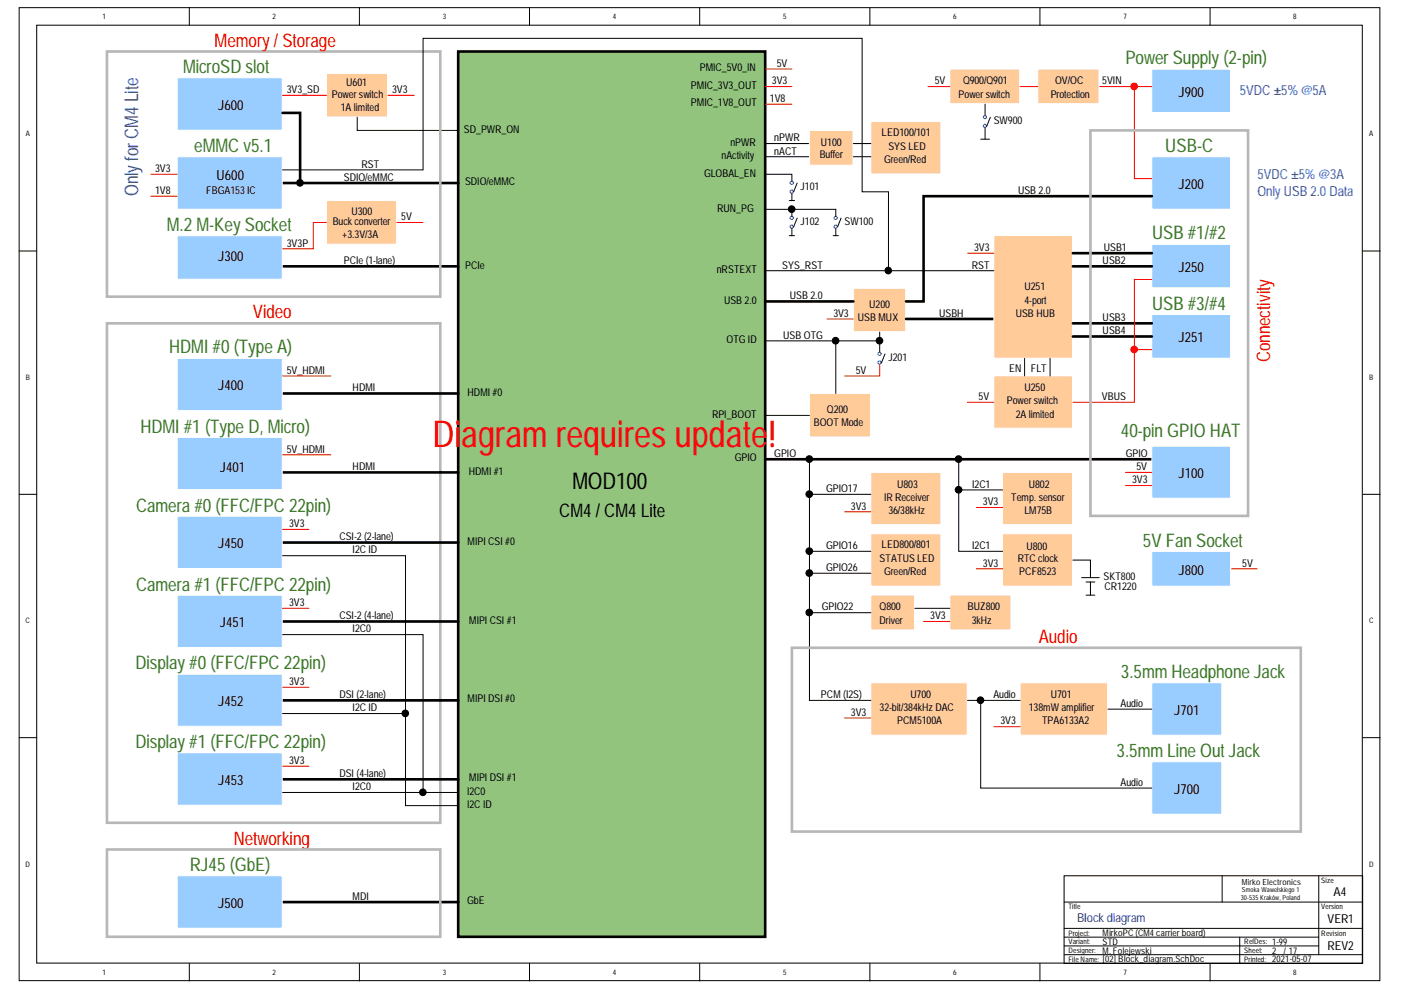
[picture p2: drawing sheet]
<svg xmlns="http://www.w3.org/2000/svg" width="297mm" height="210mm" viewBox="0 0 297 210" stroke-linecap="round" stroke-linejoin="round" font-family="sans-serif">
<g fill="#fff" stroke="#000" stroke-width=".21">
<path d="M4.1 1.6h288.5v206.3h-288.5z"/>
<path d="M7.8 5.3h281v198.9h-281z"/>
</g>
<g fill="none" stroke="#000" stroke-width=".21">
<path d="M40.1 1.6v3.7M76.2 1.6v3.7M112.3 1.6v3.7M148.3 1.6v3.7M184.4 1.6v3.7M220.5 1.6v3.7M256.6 1.6v3.7M4.1 53.2h3.7M288.9 53.2h3.7M4.1 104.8h3.7M288.9 104.8h3.7M4.1 156.4h3.7"/>
<path d="M288.9 156.4h3.7M225.6 185.7h63.3v18.6h-63.3zM225.6 191.3h63.3M225.6 198.7h54M225.6 196.8h63.3M259.1 185.7v5.6M262.8 198.7v5.6M279.6 185.7v16.7M40.1 204.3v3.7M76.2 204.3v3.7M112.3 204.3v3.7M148.3 204.3v3.7"/>
<path d="M184.4 204.3v3.7M220.5 204.3v3.7M225.6 200.6h54M225.6 202.4h63.3M256.6 204.3v3.7"/>
</g>
<path d="M22.7 68.6h70.7v105.9h-70.7z" fill="none" stroke="#b7b7b7" stroke-width=".56"/>
<path d="M97.1 10.9h65.1v187.7h-65.1z" fill="#93c47d" stroke="#000" stroke-width=".56"/>
<path d="M59.9 191.3h37.2" fill="none" stroke="#000" stroke-width=".56"/>
<path d="M37.6 185.7h22.2v11.1h-22.2z" fill="#9cf" stroke="#fff" stroke-width=".21"/>
<path d="M59.9 83.4h37.2" fill="none" stroke="#000" stroke-width=".56"/>
<path d="M37.6 76h22.2v11.1h-22.2z" fill="#9cf" stroke="#fff" stroke-width=".21"/>
<path d="M59.9 100.2h37.2" fill="none" stroke="#000" stroke-width=".56"/>
<path d="M37.6 92.7h22.2v11.1h-22.2z" fill="#9cf" stroke="#fff" stroke-width=".21"/>
<path d="M59.9 115h37.2" fill="none" stroke="#000" stroke-width=".56"/>
<path d="M37.6 109.5h22.2v11h-22.2z" fill="#9cf" stroke="#fff" stroke-width=".21"/>
<path d="M59.9 131.8h37.2" fill="none" stroke="#000" stroke-width=".56"/>
<path d="M37.6 126.2h22.2v11.1h-22.2z" fill="#9cf" stroke="#fff" stroke-width=".21"/>
<path d="M59.9 148.5h37.2" fill="none" stroke="#000" stroke-width=".56"/>
<path d="M37.6 142.9h22.2v11.1h-22.2z" fill="#9cf" stroke="#fff" stroke-width=".21"/>
<path d="M59.9 165.2h37.2" fill="none" stroke="#000" stroke-width=".56"/>
<path d="M37.6 159.7h22.2v11h-22.2z" fill="#9cf" stroke="#fff" stroke-width=".21"/>
<path d="M59.9 117.8h26.1v53h11.1M59.9 134.6h29.8v33.4h7.4M59.9 151.3h26.1M59.9 168h29.8" fill="none" stroke="#000" stroke-width=".21"/>
<g fill="#000" stroke="#000" stroke-width=".21">
<circle cx="85.9" cy="151.3" r=".7"/>
<circle cx="89.7" cy="168" r=".7"/>
</g>
<path d="M162.3 18.4h5.6M59.9 112.2h5.6M59.9 129h5.6M59.9 145.7h5.6M59.9 162.4h5.6" fill="none" stroke="#f00" stroke-width=".21"/>
<path d="M59.9 56.5h37.2" fill="none" stroke="#000" stroke-width=".56"/>
<path d="M37.6 50h22.2v9.2h-22.2z" fill="#9cf" stroke="#fff" stroke-width=".21"/>
<path d="M69.2 42.5h14.8v9.2h-14.8z" fill="#fc9" stroke="#fff" stroke-width=".21"/>
<path d="M69.2 47.2h-2.8v5.6h-6.5" fill="none" stroke="#f00" stroke-width=".21"/>
<path d="M244.2 14.6h16.7v9.3h-16.7z" fill="#9cf" stroke="#fff" stroke-width=".21"/>
<path d="M201.4 14.6h14.8v7.4h-14.8z" fill="#fc9" stroke="#fff" stroke-width=".21"/>
<path d="M233.1 18.4h11.1" fill="none" stroke="#f00" stroke-width=".21"/>
<path d="M220 14.6h13v7.4h-13z" fill="#fc9" stroke="#fff" stroke-width=".21"/>
<path d="M207.9 29.5h1.9M208.9 22.1v2.4M208.9 27.1v2.4M210 24.9l-.8 1.8" fill="none" stroke="#000" stroke-width=".21"/>
<g fill="none" stroke="#00f" stroke-width=".21">
<circle cx="208.8" cy="24.8" r=".33"/>
<circle cx="208.8" cy="26.7" r=".33"/>
</g>
<path d="M162.3 14.6h5.6M196.8 18.4h4.6M84.1 47.2h5.6" fill="none" stroke="#f00" stroke-width=".21"/>
<path d="M244.2 33.2h16.7v11.1h-16.7z" fill="#9cf" stroke="#fff" stroke-width=".21"/>
<path d="M240.5 18.4v19.5h3.7" fill="none" stroke="#f00" stroke-width=".21"/>
<circle cx="240.5" cy="18.3" r=".71" fill="#f00" stroke="#f00" stroke-width=".21"/>
<path d="M180.9 61.1h11.1v9.2h-11.1z" fill="#fc9" stroke="#fff" stroke-width=".21"/>
<path d="M162.3 63.9h18.6M192.1 67.6h18.6" fill="none" stroke="#000" stroke-width=".56"/>
<path d="M210.7 50h16.7v25.9h-16.7z" fill="#fc9" stroke="#fff" stroke-width=".21"/>
<path d="M244.2 41.6h-48.4v22.3h-3.7" fill="none" stroke="#000" stroke-width=".56"/>
<path d="M205.1 53.7h5.6M175.3 67.6h5.6" fill="none" stroke="#f00" stroke-width=".21"/>
<path d="M210.7 79.7h16.7v11.1h-16.7z" fill="#fc9" stroke="#fff" stroke-width=".21"/>
<g fill="#9cf" stroke="#fff" stroke-width=".21">
<path d="M244.2 51.8h16.7v9.2h-16.7z"/>
<path d="M244.2 66.7h16.7v9.2h-16.7z"/>
</g>
<path d="M244.2 59.3h-3.7v26h-13M186.5 77.3v2.4h-7.4M240.5 74.1h3.7M205.1 85.3h5.6" fill="none" stroke="#f00" stroke-width=".21"/>
<path d="M227.5 53.7h16.7M227.5 56.5h16.7M227.5 68.6h16.7M227.5 71.3h16.7" fill="none" stroke="#000" stroke-width=".56"/>
<circle cx="240.5" cy="74.1" r=".71" fill="#f00" stroke="#f00" stroke-width=".21"/>
<path d="M162.3 72.3h24.2M186.5 70.4v4.3M187.6 75.1l-.7 1.8" fill="none" stroke="#000" stroke-width=".21"/>
<g fill="none" stroke="#00f" stroke-width=".21">
<circle cx="186.5" cy="75" r=".33"/>
<circle cx="186.5" cy="76.9" r=".33"/>
</g>
<circle cx="186.5" cy="72.2" r=".7" fill="#000" stroke="#000" stroke-width=".21"/>
<path d="M171.6 83.4h13v9.2h-13z" fill="#fc9" stroke="#fff" stroke-width=".21"/>
<path d="M177.2 72.3v11.1M162.3 88.1h9.3" fill="none" stroke="#000" stroke-width=".21"/>
<circle cx="177.2" cy="72.2" r=".7" fill="#000" stroke="#000" stroke-width=".21"/>
<path d="M261 120.6h5.6" fill="none" stroke="#f00" stroke-width=".21"/>
<path d="M244.2 116.9h16.7v7.4h-16.7z" fill="#9cf" stroke="#fff" stroke-width=".21"/>
<path d="M162.3 97.4h81.9" fill="none" stroke="#000" stroke-width=".56"/>
<path d="M244.2 94.6h16.7v11.1h-16.7z" fill="#9cf" stroke="#fff" stroke-width=".21"/>
<path d="M238.6 100.2h5.6M238.6 102.9h5.6" fill="none" stroke="#f00" stroke-width=".21"/>
<path d="M184.7 126.2h9.2v7.4h-9.2z" fill="#fc9" stroke="#fff" stroke-width=".21"/>
<path d="M171.6 121.5v8.4h13.1" fill="none" stroke="#000" stroke-width=".21"/>
<path d="M201.4 126.2h12.9v7.4h-12.9z" fill="#fc9" stroke="#fff" stroke-width=".21"/>
<path d="M194 129h7.4" fill="none" stroke="#000" stroke-width=".21"/>
<path d="M195.8 131.8h5.6" fill="none" stroke="#f00" stroke-width=".21"/>
<path d="M212.6 100.2h14.8v11h-14.8z" fill="#fc9" stroke="#fff" stroke-width=".21"/>
<path d="M203.3 97.4v6.5h9.3" fill="none" stroke="#000" stroke-width=".21"/>
<path d="M212.6 113.2h14.8v11.1h-14.8z" fill="#fc9" stroke="#fff" stroke-width=".21"/>
<path d="M203.3 103.9v13h9.3M227.5 118.8h3.7v3.7M229.3 122.5h3.8M230.3 123.4h1.8M230.3 126.2h1.8M231.2 123.4v2.8" fill="none" stroke="#000" stroke-width=".21"/>
<g fill="#000" stroke="#000" stroke-width=".21">
<circle cx="171.6" cy="97.3" r=".71"/>
<circle cx="171.6" cy="104.8" r=".71"/>
<circle cx="171.6" cy="116.9" r=".71"/>
</g>
<path d="M207 107.6h5.6M207 120.6h5.6" fill="none" stroke="#f00" stroke-width=".21"/>
<path d="M184.7 100.2h14.8v11h-14.8z" fill="#fc9" stroke="#fff" stroke-width=".21"/>
<path d="M171.6 97.4v7.4h13.1" fill="none" stroke="#000" stroke-width=".21"/>
<circle cx="171.6" cy="121.5" r=".71" fill="#000" stroke="#000" stroke-width=".21"/>
<path d="M184.7 113.2h14.8v11.1h-14.8z" fill="#fc9" stroke="#fff" stroke-width=".21"/>
<path d="M171.6 104.8v16.7h13.1" fill="none" stroke="#000" stroke-width=".21"/>
<path d="M184.7 144.8h20.3v11.1h-20.3z" fill="#fc9" stroke="#fff" stroke-width=".21"/>
<path d="M171.6 129.9v18.6h13.1" fill="none" stroke="#000" stroke-width=".21"/>
<path d="M179.1 108.5h5.6M179.1 152.2h5.6" fill="none" stroke="#f00" stroke-width=".21"/>
<path d="M216.3 144.8h18.5v11.1h-18.5z" fill="#fc9" stroke="#fff" stroke-width=".21"/>
<g fill="#9cf" stroke="#fff" stroke-width=".21">
<path d="M244.2 144.8h14.8v11.1h-14.8z"/>
<path d="M244.2 161.5h14.8v11.1h-14.8z"/>
</g>
<path d="M210.7 154.1h5.6" fill="none" stroke="#f00" stroke-width=".21"/>
<path d="M205.1 148.5h11.2M207.9 148.5v18.6h36.3M234.9 150.4h9.3" fill="none" stroke="#000" stroke-width=".21"/>
<circle cx="207.9" cy="148.5" r=".7" fill="#000" stroke="#000" stroke-width=".21"/>
<path d="M59.9 38.8h37.2" fill="none" stroke="#000" stroke-width=".56"/>
<path d="M37.6 16.5h22.2v11.1h-22.2z" fill="#9cf" stroke="#fff" stroke-width=".21"/>
<path d="M69.2 15.6h13v9.2h-13z" fill="#fc9" stroke="#fff" stroke-width=".21"/>
<path d="M59.9 20.2h9.3M82.3 20.2h5.5" fill="none" stroke="#f00" stroke-width=".21"/>
<path d="M75.7 24.9v2.8h21.4" fill="none" stroke="#000" stroke-width=".21"/>
<path d="M37.6 33.2h22.2v11.1h-22.2z" fill="#9cf" stroke="#fff" stroke-width=".21"/>
<path d="M59.9 23.9h3.7v14.9" fill="none" stroke="#000" stroke-width=".56"/>
<g fill="#000" stroke="#000" stroke-width=".21">
<circle cx="63.6" cy="38.8" r=".71"/>
<circle cx="167.8" cy="44.4" r=".7"/>
<circle cx="188.3" cy="57.4" r=".7"/>
<circle cx="203.2" cy="97.3" r=".71"/>
<circle cx="203.2" cy="103.8" r=".71"/>
<circle cx="171.6" cy="129.9" r=".71"/>
</g>
<path d="M22.7 10.9h70.7v52h-70.7zM231.2 27.7h33.4v81.7h-33.4zM167.9 137.3h107.9v39h-107.9zM22.7 180.1h70.7v18.5h-70.7z" fill="none" stroke="#b7b7b7" stroke-width=".56"/>
<path d="M216.3 18.4h3.7M32 36.9h5.6M162.3 22.1h5.6M32 41.6h5.6M59.9 79.7h10.3M59.9 96.4h10.3" fill="none" stroke="#f00" stroke-width=".21"/>
<g fill="none" stroke="#000" stroke-width=".21">
<path d="M59.9 36h29.8v-27.9h93.1v32.6h5.6v16.7M162.3 36.9h5.6v1.5M162.3 30.4h9.3M162.3 33.2h9.3M169 38.8l-.7 1.9M162.3 44.4h5.6v1.5M162.3 57.4h48.4M167.3 42.5h1.2M167.3 50h1.2M167.9 44.4h9.3v1.5M167.9 41v1.5M167.9 48.5v1.5"/>
<path d="M169 46.2l-.7 1.9M176.6 50h1.2M177.2 48.5v1.5M178.3 46.2l-.7 1.9M217.2 76v3.7M222.6 76v3.7M171.6 116.9h13.1"/>
</g>
<g fill="none" stroke="#00f" stroke-width=".21">
<circle cx="167.9" cy="38.8" r=".33"/>
<circle cx="167.9" cy="40.6" r=".33"/>
<circle cx="167.9" cy="46.2" r=".33"/>
<circle cx="167.9" cy="48.1" r=".33"/>
<circle cx="177.2" cy="46.2" r=".33"/>
<circle cx="177.2" cy="48.1" r=".33"/>
</g>
<g fill="#fc9" stroke="#fff" stroke-width=".21">
<path d="M171.6 27.7h9.3v7.3h-9.3z"/>
<path d="M184.7 25.8h14.8v11.1h-14.8z"/>
</g>
<path d="M180.9 30.4h3.8M180.9 33.2h3.8" fill="none" stroke="#000" stroke-width=".21"/>
<text font-size="7.9" fill="#f00" x="91.7" y="94.8">Diagram requires update!</text>
<text font-size="4.9" x="121.4" y="103.7">MOD100</text>
<g font-size="4" fill="#f00">
<text x="45.5" y="10.1">Memory / Storage</text>
<text x="53.6" y="67.5">Video</text>
<text x="269.3" y="76.8" transform="rotate(-90 269.3 76.8)">Connectivity</text>
<text x="220.2" y="136.4">Audio</text>
<text x="49.6" y="179.1">Networking</text>
</g>
<g font-size="4" fill="#38761d">
<text x="38.8" y="15.5">MicroSD slot</text>
<text x="238.6" y="13.6">Power Supply (2-pin)</text>
<text x="41.2" y="32.2">eMMC v5.1</text>
<text x="247.1" y="32.2">USB-C</text>
<text x="35.4" y="48.9">M.2 M-Key Socket</text>
<text x="244.3" y="50.8">USB #1/#2</text>
<text x="244.3" y="65.6">USB #3/#4</text>
<text x="35.9" y="74.9">HDMI #0 (Type A)</text>
<text x="29.8" y="91.7">HDMI #1 (Type D, Micro)</text>
<text x="237.7" y="92.7">40-pin GPIO HAT</text>
<text x="28.8" y="108.5">Camera #0 (FFC/FPC 22pin)</text>
<text x="242.3" y="115.9">5V Fan Socket</text>
<text x="28.8" y="125.2">Camera #1 (FFC/FPC 22pin)</text>
<text x="28.8" y="141.9">Display #0 (FFC/FPC 22pin)</text>
<text x="237.7" y="143.8">3.5mm Headphone Jack</text>
<text x="28.8" y="158.7">Display #1 (FFC/FPC 22pin)</text>
<text x="236.7" y="160.5">3.5mm Line Out Jack</text>
<text x="40.3" y="184.7">RJ45 (GbE)</text>
</g>
<text font-size="4" fill="#00f" x="29.3" y="41.6" transform="rotate(-90 29.3 41.6)">OnlyforCM4Lite</text>
<text font-size="4" x="118.6" y="109.6">CM4 / CM4 Lite</text>
<g font-size="3">
<text x="46.3" y="23.3">J600</text>
<text x="249.9" y="20.5">J900</text>
<text x="45.9" y="38.2">U600</text>
<text x="249.9" y="40">J200</text>
<text x="46.3" y="55.4">J300</text>
<text x="249.9" y="57.7">J250</text>
<text x="249.9" y="72.6">J251</text>
<text x="46.3" y="82.8">J400</text>
<text x="46.6" y="100">J401</text>
<text x="249.9" y="101.4">J100</text>
<text x="46.3" y="116.2">J450</text>
<text x="249.9" y="121.8">J800</text>
<text x="46.6" y="133">J451</text>
<text x="46.3" y="149.7">J452</text>
<text x="248.9" y="151.6">J701</text>
<text x="46.3" y="166.5">J453</text>
<text x="248.9" y="168.4">J700</text>
<text x="46.3" y="192.5">J500</text>
</g>
<g font-size="3" fill="#00f">
<text x="262.9" y="20.2">5VDC±5%@5A</text>
<text x="266.6" y="37.8">5VDC±5%@3A</text>
<text x="266.6" y="41.6">Only USB 2.0 Data</text>
</g>
<g font-size="2.6">
<text x="282.8" y="190">A4</text>
<text x="281.5" y="195.7">VER1</text>
<text x="281.5" y="201.3">REV2</text>
</g>
<text font-size="2.6" fill="#00c" x="228.4" y="195.6">Block diagram</text>
<g font-size="2.3">
<text x="148.4" y="15.1">PMIC_5V0_IN</text>
<text x="163.7" y="17.9">3V3</text>
<text x="164.7" y="14.2">5V</text>
<text x="198.2" y="17.9">5V</text>
<text x="204.2" y="17.9">Q900/Q901</text>
<text x="223.7" y="17.9">OV/OC</text>
<text x="233.7" y="17.9">5VIN</text>
<text x="60.8" y="19.8">3V3_SD</text>
<text x="70.4" y="20.7">Powerswitch</text>
<text x="72.2" y="23.5">1A limited</text>
<text x="73.4" y="18.3">U601</text>
<text x="83.1" y="19.8">3V3</text>
<text x="146.5" y="18.8">PMIC_3V3_OUT</text>
<text x="146.5" y="22.6">PMIC_1V8_OUT</text>
<text x="163.2" y="21.6">1V8</text>
<text x="203.2" y="20.7">Powerswitch</text>
<text x="222.8" y="20.7">Protection</text>
<text x="98.4" y="28.1">SD_PWR_ON</text>
<text x="164.2" y="30">nPWR</text>
<text x="186.9" y="28.8">LED100/101</text>
<text x="210.7" y="26.3">SW900</text>
<text x="76.6" y="35.6">RST</text>
<text x="153" y="33.7">nActivity</text>
<text x="154.9" y="30.9">nPWR</text>
<text x="164.2" y="32.8">nACT</text>
<text x="173.8" y="33.5">Buffer</text>
<text x="174.1" y="30.9">U100</text>
<text x="187.4" y="34.6">Green/Red</text>
<text x="188.4" y="31.9">SYS LED</text>
<text x="32.9" y="36.5">3V3</text>
<text x="32.9" y="41.1">1V8</text>
<text x="43.7" y="41.1">FBGA153IC</text>
<text x="72.9" y="38.4">SDIO/eMMC</text>
<text x="98.6" y="39.3">SDIO/eMMC</text>
<text x="149.3" y="37.4">GLOBAL_EN</text>
<text x="169.8" y="40.2">J101</text>
<text x="215.9" y="41.1">USB 2.0</text>
<text x="70.5" y="47.6">Buck converter</text>
<text x="74.5" y="45.5">U300</text>
<text x="85.1" y="46.7">5V</text>
<text x="152.1" y="44.9">RUN_PG</text>
<text x="169.8" y="47.6">J102</text>
<text x="179.1" y="47.6">SW100</text>
<text x="60.8" y="52.3">3V3P</text>
<text x="72.6" y="50.4">+3.3V/3A</text>
<text x="206.5" y="53.2">3V3</text>
<text x="234" y="53.2">USB1</text>
<text x="72.9" y="56">PCIe(1-lane)</text>
<text x="98.6" y="56.9">PCIe</text>
<text x="152" y="57.9">nRSTEXT</text>
<text x="165.9" y="56.9">SYS_RST</text>
<text x="206" y="56.9">RST</text>
<text x="233.8" y="56">USB2</text>
<text x="153.5" y="64.4">USB 2.0</text>
<text x="167.5" y="63.4">USB 2.0</text>
<text x="184.3" y="65.3">U200</text>
<text x="217.2" y="64.4">4-port</text>
<text x="217.2" y="61.6">U251</text>
<text x="166" y="71.8">USB OTG</text>
<text x="176.7" y="67.2">3V3</text>
<text x="181.8" y="68.1">USB MUX</text>
<text x="199.1" y="67.2">USBH</text>
<text x="215.3" y="67.2">USB HUB</text>
<text x="233.8" y="68.1">USB3</text>
<text x="233.8" y="70.9">USB4</text>
<text x="154" y="72.7">OTG ID</text>
<text x="188.4" y="76.5">J201</text>
<text x="60.8" y="79.2">5V_HDMI</text>
<text x="74.8" y="83">HDMI</text>
<text x="99.1" y="83.9">HDMI #0</text>
<text x="181.4" y="79.2">5V</text>
<text x="214" y="78.8">EN</text>
<text x="217.2" y="83">U250</text>
<text x="218.6" y="78.8">FLT</text>
<text x="151" y="88.5">RPI_BOOT</text>
<text x="175.3" y="87.6">Q200</text>
<text x="207.5" y="84.8">5V</text>
<text x="213.5" y="85.8">Powerswitch</text>
<text x="215.3" y="88.5">2A limited</text>
<text x="233.6" y="84.8">VBUS</text>
<text x="60.8" y="96">5V_HDMI</text>
<text x="172.5" y="90.4">BOOTMode</text>
<text x="74.8" y="99.7">HDMI</text>
<text x="99.4" y="100.6">HDMI #1</text>
<text x="155.8" y="97.8">GPIO</text>
<text x="164.2" y="96.9">GPIO</text>
<text x="238.7" y="96.9">GPIO</text>
<text x="241" y="99.7">5V</text>
<text x="175.2" y="104.3">GPIO17</text>
<text x="187.4" y="106.2">IR Receiver</text>
<text x="190.2" y="103.4">U803</text>
<text x="206.1" y="103.4">I2C1</text>
<text x="208.4" y="107.1">3V3</text>
<text x="214.4" y="106.2">Temp. sensor</text>
<text x="218.1" y="103.4">U802</text>
<text x="240" y="102.5">3V3</text>
<text x="61.3" y="111.8">3V3</text>
<text x="180.4" y="108.1">3V3</text>
<text x="188.4" y="109">36/38kHz</text>
<text x="217.2" y="109">LM75B</text>
<text x="72" y="114.6">CSI-2(2-lane)</text>
<text x="74.8" y="117.3">I2C ID</text>
<text x="99.1" y="115.5">MIPI CSI #0</text>
<text x="175.2" y="116.4">GPIO16</text>
<text x="186.5" y="119.2">STATUS LED</text>
<text x="186.9" y="116.2">LED800/801</text>
<text x="206.1" y="116.4">I2C1</text>
<text x="215.8" y="119.2">RTC clock</text>
<text x="217.6" y="116.6">U800</text>
<text x="175.2" y="121.1">GPIO26</text>
<text x="187.4" y="122">Green/Red</text>
<text x="208.4" y="120.1">3V3</text>
<text x="216.1" y="122">PCF8523</text>
<text x="234" y="122.9">SKT800</text>
<text x="234.2" y="125.1">CR1220</text>
<text x="263.4" y="120.1">5V</text>
<text x="61.3" y="128.5">3V3</text>
<text x="72" y="131.3">CSI-2(4-lane)</text>
<text x="174.2" y="129.4">GPIO22</text>
<text x="186.5" y="129.4">Q800</text>
<text x="197.2" y="131.3">3V3</text>
<text x="205.1" y="129.4">BUZ800</text>
<text x="74.8" y="134.1">I2C0</text>
<text x="99.5" y="132.2">MIPI CSI #1</text>
<text x="186.5" y="132.2">Driver</text>
<text x="206" y="132.2">3kHz</text>
<text x="61.3" y="145.2">3V3</text>
<text x="72" y="148">DSI (2-lane)</text>
<text x="99.1" y="148.9">MIPI DSI #0</text>
<text x="174.1" y="148">PCM(I2S)</text>
<text x="193" y="148">U700</text>
<text x="210.6" y="148">Audio</text>
<text x="222.8" y="148">U701</text>
<text x="237.6" y="149.9">Audio</text>
<text x="74.8" y="150.8">I2C ID</text>
<text x="180.4" y="151.7">3V3</text>
<text x="186.5" y="150.8">32-bit/384kHz DAC</text>
<text x="190.2" y="153.6">PCM5100A</text>
<text x="212.1" y="153.6">3V3</text>
<text x="218.1" y="150.8">138mW amplifier</text>
<text x="220.9" y="153.6">TPA6133A2</text>
<text x="61.3" y="162">3V3</text>
<text x="72" y="164.7">DSI (4-lane)</text>
<text x="74.8" y="167.5">I2C0</text>
<text x="99.5" y="165.7">MIPI DSI #1</text>
<text x="237.6" y="166.6">Audio</text>
<text x="99" y="168.5">I2C0</text>
<text x="99" y="171.2">I2C ID</text>
<text x="74.8" y="190.8">MDI</text>
<text x="99" y="191.7">GbE</text>
</g>
<g font-size="1.9">
<text x="233.8" y="198.4">MirkoPC(CM4carrierboard)</text>
<text x="233.8" y="200.3">STD</text>
<text x="233.8" y="202.2">M. Folejewski</text>
<text x="269.7" y="202.2">2 /17</text>
<text x="269.7" y="200.3">1-99</text>
<text x="233.8" y="204">[02] Block_diagram.SchDoc</text>
<text x="269.7" y="204">2021-05-07</text>
</g>
<text font-size="1.8" x="263.3" y="187.5">MirkoElectronics</text>
<g font-size="1.6">
<text x="21.7" y="4.1">1</text>
<text x="57.8" y="4.1">2</text>
<text x="93.9" y="4.1">3</text>
<text x="129.9" y="4.1">4</text>
<text x="166" y="4.1">5</text>
<text x="202.1" y="4.1">6</text>
<text x="238.2" y="4.1">7</text>
<text x="274.2" y="4.1">8</text>
<text x="5.5" y="28.9">A</text>
<text x="290.3" y="28.9">A</text>
<text x="5.5" y="80.5">B</text>
<text x="290.3" y="80.5">B</text>
<text x="5.4" y="132.1">C</text>
<text x="290.3" y="132.1">C</text>
<text x="5.4" y="183.7">D</text>
<text x="290.3" y="183.7">D</text>
<text x="280.1" y="187.2">Size</text>
<text x="226.5" y="192.8">Title</text>
<text x="280.1" y="192.8">Version</text>
<text x="226.5" y="203.9">FileName:</text>
<text x="226.5" y="198.4">Project:</text>
<text x="226.5" y="200.2">Variant:</text>
<text x="226.5" y="202.1">Designer:</text>
<text x="263.8" y="203.9">Printed:</text>
<text x="263.8" y="202.1">Sheet:</text>
<text x="263.8" y="200.2">RefDes:</text>
<text x="280.1" y="198.4">Revision</text>
<text x="21.7" y="206.7">1</text>
<text x="57.8" y="206.7">2</text>
<text x="93.9" y="206.7">3</text>
<text x="129.9" y="206.7">4</text>
<text x="166" y="206.7">5</text>
<text x="202.1" y="206.7">6</text>
<text x="238.2" y="206.7">7</text>
<text x="274.2" y="206.7">8</text>
</g>
<g font-size="1.4">
<text x="263" y="190.8">30-535Kraków, Poland</text>
<text x="263.3" y="189.1">Smoka Wawelskiego1</text>
</g>
</svg>
